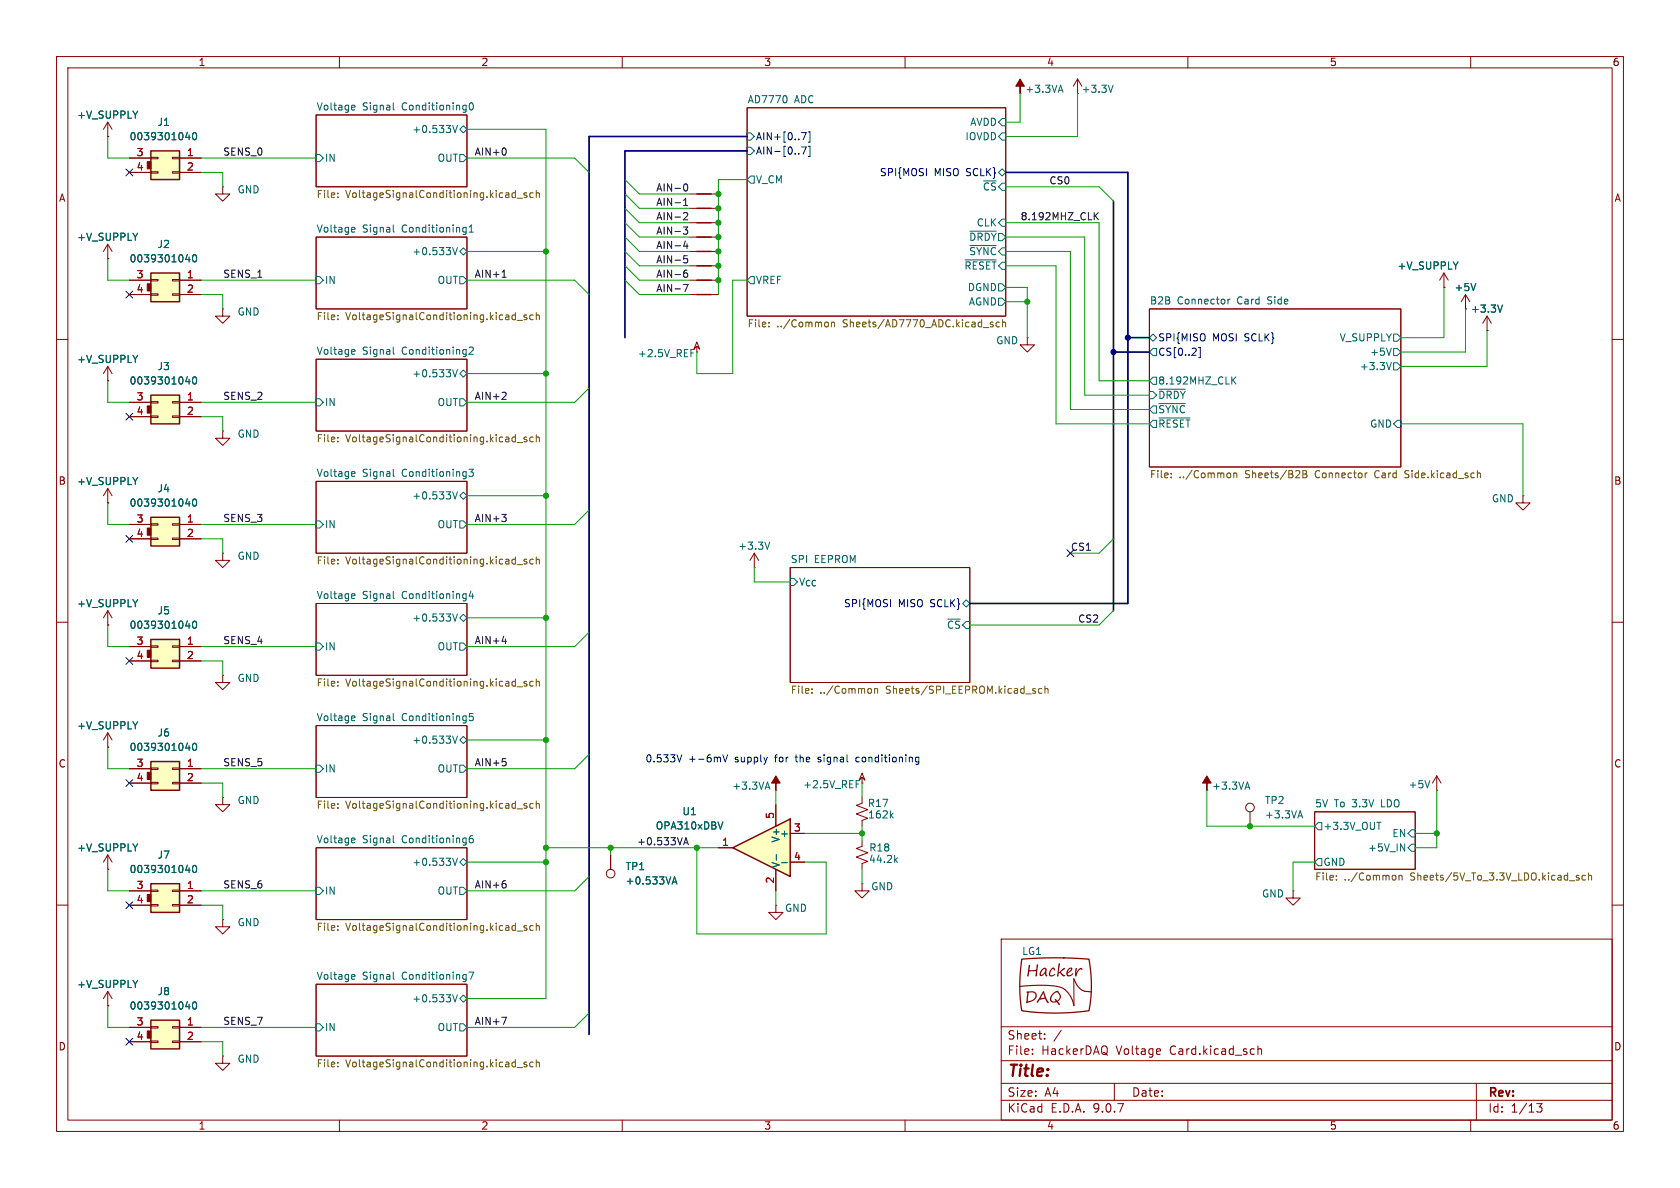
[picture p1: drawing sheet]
<svg xmlns="http://www.w3.org/2000/svg" width="297mm" height="210mm" viewBox="0 0 297 210" stroke-linecap="round" stroke-linejoin="round" font-family="sans-serif">
<g fill="none" stroke="#840000" stroke-width=".18">
<path d="M10 10h277v190h-277zM12 12h273v186h-273zM60 10v2M110 10v2M132.1 19.1h45.7v36.8h-45.7zM160 10v2M210 10v2M260 10v2M55.9 20.3h26.6v12.7h-26.6zM55.9 41.9h26.6v12.7h-26.6zM203.2 54.6h44.4v28h-44.4zM10 60h2"/>
<path d="M19 67.3h.1M19 64.8l.8 1.2M19 64.8l-.7 1.2M19 64.8v2.5M55.9 63.5h26.6v12.7h-26.6zM285 60h2M55.9 85.1h26.6v12.7h-26.6zM10 110h2M39.4 119.4v1.3h1.2l-1.2 1.2-1.3-1.2h1.3M39.4 119.4h.1M55.9 106.7h26.6v12.7h-26.6zM139.7 100.3h31.7v20.4h-31.7z"/>
<path d="M285 110h2M55.9 128.3h26.6v12.7h-26.6zM55.9 149.9h26.6v12.7h-26.6zM232.4 143.5h17.8v10.2h-17.8zM10 160h2M55.9 174h26.6v12.7h-26.6zM177 166h108v32h-108zM285 160h2M39.4 186.7v1.3h1.2l-1.2 1.2-1.3-1.2h1.3M39.4 186.7h.1M60 198v2M110 198v2"/>
<path d="M160 198v2M177 194.5h108M177 191.5h108M177 187.5h108M177 181.5h108M182.5 186.3v.1M182.5 185.5v.1M184.7 183.6v.1M184.7 182.8v.1M187.6 182.1l-1.3 2M197 191.5v3M205.1 185.5l.1 .3-.7 .1"/>
<path d="M210 198v2M222.4 184.9v1.5M222.4 185.5l.2-.1 .4 .1v.9M260 198v2M261 191.5v6.5M271.7 195.1h.9l-.5 .6 .4 .1v.7l-.2 .1-.6-.1"/>
</g>
<g fill="none" stroke="#006464" stroke-width=".18">
<path d="M62.3 18.6l.4 .1 .1 .2-.7 .1M62.7 19.4h-.4M69.5 18.2v1.1l.2 .1M83.1 18.2h.2a.68 .68 0 0 1 .4 .6 .68 .68 0 0 1-.4 .6 .84 .84 0 0 1-.2-1.2zM139 17l.1 .4-.1 .7M55.9 27.3h.6l.6 .6-.6 .7h-.6zM69.5 39.8v1.1l.2 .1M80 22.2l.4 1.2 .5-1.2M81.3 27.3h.6l.6 .6-.6 .7h-.6zM81.9 22.2l.6 .7-.6 .6-.6-.6zM132.1 23.5h.6l.6 .6-.6 .7h-.6zM132.1 26h.6l.6 .7-.6 .6h-.6z"/>
<path d="M132.7 31.1h.6v1.3h-.6l-.6-.6zM176.5 30.5l.7-.7 .6 .7-.6 .6zM177.2 21h.6v1.2h-.6l-.7-.6zM177.2 38.7h.6v1.3h-.6l-.7-.6zM177.2 23.5h.6v1.3h-.6l-.7-.7zM55.9 48.9h.6l.6 .6-.6 .7h-.6zM62.3 40.2h.4l.1 .3-.7 .1M62.7 41h-.4M80 43.8l.4 1.2 .5-1.2M81.3 44.5l.6-.7 .6 .7-.6 .6zM81.3 48.9h.6l.6 .6-.6 .7h-.6zM82 40.2h.4"/>
<path d="M82.4 41h-.4M82.4 40.2v1l-.2 .3M83 41h.7M83 40.1l.3-.3v1.2M132.7 48.9h.6v1.3h-.6l-.6-.7zM170.6 45.9h5.5M171.5 40.9h4.6M171.5 43.4h4.6M176.5 52.7h.7l.6 .6-.6 .7h-.7zM176.5 50.2h.7l.6 .6-.6 .6h-.7zM203.2 59.7l.6-.6 .7 .6-.7 .6zM217.1 52.9v.8"/>
<path d="M217.5 52.9l-.4 .2M246.4 59.1h.6l.6 .6-.6 .6h-.6zM24.3 62.8l-.4 .7M55.9 70.5h.6l.6 .6-.6 .7h-.6zM62.3 61.8h.4l.1 .3-.7 .1M62.7 62.6h-.4M69.5 61.4v1l.2 .2M80 65.3l.4 1.3 .5-1.3M81.3 66l.6-.6 .6 .6-.6 .7zM81.3 70.5h.6l.6 .6-.6 .7h-.6zM83 61.5l.4-.1 .3 .3-.8 .9h.8M203.2 69.2h.6l.7 .7-.7 .6h-.6z"/>
<path d="M203.8 71.8h.7v1.2h-.7l-.6-.6zM203.8 61.6h.7v1.3h-.7l-.6-.7zM203.8 66.7h.7v1.2h-.7l-.6-.6zM203.8 74.3h.7v1.3h-.7l-.6-.7zM204.9 71.3h4.6M204.9 68.8h4.6M204.9 73.9h5.5M217.9 67.2l.6 .7M218.5 66.6l-.7 .7M246 64.1l-.5 1.2M246 61.5l-.5 1.3M246.4 64.1h.6l.6 .7-.6 .6h-.6z"/>
<path d="M246.4 61.6h.6l.6 .6-.6 .7h-.6zM247 74.3h.6v1.3h-.6l-.6-.7zM55.9 92.1h.6l.6 .6-.6 .6h-.6zM62.3 83.4h.4l.1 .3-.7 .1M62.7 84.2h-.4M69.5 82.9v1.1l.2 .2M80 86.9l.4 1.3 .5-1.3M81.3 87.6l.6-.6 .6 .6-.6 .7zM81.3 92.1h.6l.6 .6-.6 .6h-.6zM82.9 82.9h.8l-.4 .5 .3 .1v.6l-.2 .1-.5-.1M55.9 113.7h.6l.6 .6-.6 .6h-.6zM62.3 105h.4l.1 .3-.7 .1"/>
<path d="M62.7 105.7l-.4 .1M69.5 104.5v1.1l.2 .2M80 108.5l.4 1.3 .5-1.3M81.3 109.2l.6-.6 .6 .6-.6 .7zM81.3 113.7h.6l.6 .6-.6 .6h-.6zM83.3 104.5l-.3 .9h.7M83.6 105v.8M139.7 102.2h.6l.7 .7-.7 .6h-.6zM170.2 106.7l.6-.7 .6 .7-.6 .6zM55.9 135.3h.6l.6 .6-.6 .6h-.6zM62.3 126.5l.4 .1 .1 .3-.7 .1M62.7 127.3l-.4 .1"/>
<path d="M69.5 126.1v1.1l.2 .2M80 130.1l.4 1.3 .5-1.3M81.3 135.3h.6l.6 .6-.6 .6h-.6zM81.9 130.2l.6 .6-.6 .6-.6-.6zM83.6 126.1h-.6v.6l.1-.1 .5 .1 .1 .2-.1 .4-.2 .1-.4-.1M55.9 156.8h.6l.6 .7-.6 .6h-.6zM62.3 148.1l.4 .1 .1 .2-.7 .2M62.7 148.9l-.4 .1M69.5 147.7v1.1l.2 .2M80 151.7l.4 1.3 .5-1.3M81.3 152.4l.6-.6 .6 .6-.6 .6zM81.3 156.8h.6l.6 .7-.6 .6h-.6z"/>
<path d="M83.6 147.7l-.4 .1a.86 .86 0 0 0 0 1.2l.4-.1 .1-.5-.3-.2-.3 .1-.1 .1M233 145.4h.7v1.3h-.7l-.6-.6zM233 151.8h.7v1.2h-.7l-.6-.6zM243.4 145.4h.7M247.6 149.2l.7 1.2v-1.2M249.6 149.2h.6v1.3h-.6l-.7-.6zM249.6 146.7h.6v1.3h-.6l-.7-.7zM62.3 172.3h.4l.1 .3-.7 .1M62.7 173.1h-.4M69.5 171.8v1.1l.2 .2M80 175.8l.4 1.3 .5-1.3M81.3 176.5l.6-.6 .6 .6-.6 .7z"/>
<path d="M82.9 171.8h.8l-.5 1.3M55.9 181h.6l.6 .6-.6 .6h-.6zM81.3 181h.6l.6 .6-.6 .6h-.6z"/>
</g>
<path d="M141.7 23.4h.8l-.5 1.3M141.7 26h.8l-.5 1.2M142.9 23.3h.3v1.8h-.3M142.9 25.9h.3v1.8h-.3M212.2 61.4v1.8h-.3" fill="none" stroke="#000084" stroke-width=".18"/>
<g fill="none" stroke="#725600" stroke-width=".18">
<path d="M59.7 34.1v.2M59.7 34.8v.1M90.6 34.9h.5M90.6 34.1h.5M91.1 33.7v1.2M91.4 35h1M93.1 34.1h-.3l-.2 .2 .1 .1 .4 .2v.3h-.5M94.3 34.1h-.4l-.2 .2 .1 .6h.5M94.8 33.7v1.2M94.8 34.2l.2-.1h.3v.8M59.7 55.7v.2M59.7 56.4v.1"/>
<path d="M90.6 56.5h.5M90.6 55.7h.5M91.1 55.2v1.3M91.4 56.6h1M93.1 55.7h-.3l-.2 .2 .1 .1 .4 .2v.3h-.5M94.3 55.7h-.4l-.2 .2 .1 .6h.5M94.8 55.2v1.3M94.8 55.8l.2-.1h.3v.8M135.9 57.7v.1M135.9 57v.1M147 56.9v.9M147 57.1l.2-.2 .3 .1v.8"/>
<path d="M175.1 57.2l.5 .3-.2 .3-.3-.1M175.5 57l-.3-.1-.1 .2M176.7 57l-.4-.1-.2 .3 .1 .5h.5M177.2 57.1l.2-.2 .3 .1 .1 .8M177.2 56.5v1.3M59.7 77.3v.1M59.7 78v.1M90.6 78h.5M90.6 77.3h.5M91.1 76.8v1.3M91.4 78.2h1M93.1 77.3h-.3l-.2 .1 .1 .2 .4 .1v.3h-.5"/>
<path d="M94.3 77.3h-.4l-.2 .2 .1 .5h.5M94.8 76.8v1.3M94.8 77.4l.2-.1h.3v.8M59.7 98.9v.1M59.7 99.6v.1M90.6 99.6h.5M90.6 98.9h.5M91.1 98.4v1.3M91.4 99.8h1M93.1 98.9h-.3l-.2 .1 .1 .2 .4 .1v.3h-.5M94.3 98.9h-.4l-.2 .2 .1 .5h.5M94.8 98.4v1.3"/>
<path d="M94.8 99l.2-.1h.3v.8M207 84.3v.2M207 83.7v.1M218.1 83.6v.9M218.1 83.7l.2-.1 .3 .1 .1 .8M230.3 83.2h.5l.2 .2-.2 .4 .2 .1 .1 .3-.3 .3h-.5zM230.3 83.8h.5M241.7 83.6l-.2 .1M248.4 84.4l.1 .1M248.6 83.2l-.2 .2 .2 .4M261.4 83.6l.3 .2v.7M59.7 121.2v.1"/>
<path d="M59.7 120.5v.1M90.6 121.2h.5M90.6 120.5h.5M91.1 120v1.3M91.4 121.4h1M93.1 120.5l-.3-.1-.2 .2 .1 .2 .4 .1v.3h-.5M94.3 120.5l-.4-.1-.2 .3 .1 .5h.5M94.8 120.6l.2-.2 .3 .1v.8M94.8 120v1.3M143.5 122.4v.2M143.5 121.8v.1M154.6 121.7v.9"/>
<path d="M154.6 121.8l.2-.1 .3 .1 .1 .8M183 122.2v.3M184.2 121.8l-.4-.1-.2 .3 .1 .5h.5M184.7 121.8l.2-.1 .3 .1 .1 .8M184.7 121.3v1.3M59.7 142.1v.1M59.7 142.8v.1M90.6 142.8h.5M90.6 142.1h.5M91.1 141.6v1.3M91.4 143h1M93.1 142.1l-.3-.1-.2 .2 .1 .2 .4 .1v.3h-.5"/>
<path d="M94.3 142.1l-.4-.1-.2 .3 .1 .5h.5M94.8 141.6v1.3M94.8 142.2l.2-.2 .3 .1v.8M236.3 155.5v.1M236.3 154.8v.1M247.3 154.7v.9M247.3 154.9l.2-.2 .3 .1 .1 .8M278.7 154.8h.4M278.7 155.1l.4 .1 .1 .2-.2 .2-.3-.1M280.3 154.8l-.4-.1-.2 .3 .1 .5h.5M280.8 154.9l.2-.2 .3 .1 .1 .8M280.8 154.3v1.3"/>
<path d="M59.7 163.7v.1M59.7 164.3v.2M90.6 164.4h.5M90.6 163.7h.5M91.1 163.2v1.3M91.4 164.6h1M93.1 163.7l-.3-.1-.2 .2 .1 .2 .4 .1v.3h-.5M94.3 163.7l-.4-.1-.2 .3 .1 .5h.5M94.8 163.2v1.3M94.8 163.7l.2-.1 .3 .1v.8M59.7 187.8v.1M59.7 188.5v.1"/>
<path d="M90.6 188.5h.5M90.6 187.8h.5M91.1 187.3v1.3M91.4 188.7h1M93.1 187.8h-.3l-.2 .1 .1 .2 .4 .1v.3h-.5M94.3 187.8h-.4l-.2 .2 .1 .5h.5M94.8 187.3v1.3M94.8 187.9l.2-.1h.3v.8"/>
</g>
<path d="M26.7 134.6h5v5.1h-5z" fill="#ffffc2"/>
<path d="M26 136.5h.7v1.3h-.7z" fill="#840000" stroke="#840000" stroke-width=".18"/>
<path d="M26.7 134.6h5v5.1h-5z" fill="none" stroke="#840000" stroke-width=".25"/>
<g fill="none" stroke="#840000" stroke-width=".18">
<path d="M22.9 138.4h3.8M22.9 135.9h3.8M26.7 138.3h1.2v.3h-1.2zM26.7 135.8h1.2v.2h-1.2zM30.5 138.3h1.2v.3h-1.2zM30.5 135.8h1.2v.2h-1.2zM31.7 138.4h3.9M31.7 135.9h3.9M39.4 141v1.2h1.2l-1.2 1.3-1.3-1.3h1.3M39.4 141h.1M19 177.8h.1M19 175.3l.8 1.2"/>
<path d="M19 175.3l-.7 1.2M19 175.3v2.5"/>
</g>
<path d="M32.8 132.2h.8M33.4 131.8v.9M34.2 131.5l.1-.1a.68 .68 0 0 1 .5 .6 .68 .68 0 0 1-.5 .7l-.1-.2-.2-.3zM24.3 173.3l-.4 .7" fill="none" stroke="#006464" stroke-width=".18"/>
<path d="M26.7 180.3h5v5.1h-5z" fill="#ffffc2"/>
<path d="M26 182.2h.7v1.3h-.7z" fill="#840000" stroke="#840000" stroke-width=".18"/>
<path d="M26.7 180.3h5v5.1h-5z" fill="none" stroke="#840000" stroke-width=".25"/>
<path d="M19 153.7h.1M19 151.1l.8 1.3M19 151.1l-.7 1.3M19 151.1v2.6M22.9 184.2h3.8M22.9 181.6h3.8M26.7 184h1.2v.3h-1.2zM26.7 181.5h1.2v.2h-1.2zM30.5 184h1.2v.3h-1.2zM30.5 181.5h1.2v.2h-1.2zM31.7 184.2h3.9M31.7 181.6h3.9" fill="none" stroke="#840000" stroke-width=".18"/>
<path d="M24.3 149.2l-.4 .6M32.8 178h.8M33.4 177.5v.9M34.2 177.2l.1-.1a.68 .68 0 0 1 .5 .6 .68 .68 0 0 1-.5 .7l-.1-.1-.2-.4z" fill="none" stroke="#006464" stroke-width=".18"/>
<path d="M26.7 156.2h5v5.1h-5z" fill="#ffffc2"/>
<path d="M26 158.1h.7v1.3h-.7z" fill="#840000" stroke="#840000" stroke-width=".18"/>
<path d="M26.7 156.2h5v5.1h-5z" fill="none" stroke="#840000" stroke-width=".25"/>
<g fill="none" stroke="#840000" stroke-width=".18">
<path d="M19 110.5h.1M19 108v2.5M19 108l.8 1.2M19 108l-.7 1.2M19 132.1h.1M19 129.5l.8 1.3M19 129.5l-.7 1.3M19 129.5v2.6M22.9 157.5h3.8M26.7 159.9h1.2v.2h-1.2zM26.7 157.4h1.2v.2h-1.2zM30.5 159.9h1.2v.2h-1.2z"/>
<path d="M30.5 157.4h1.2v.2h-1.2zM31.7 157.5h3.9M22.9 160h3.8M31.7 160h3.9M39.4 162.6v1.2h1.2l-1.2 1.3-1.3-1.3h1.3M39.4 162.6h.1"/>
</g>
<path d="M24.3 106l-.4 .7M24.3 127.6l-.4 .6M32.8 153.8h.8M33.4 153.4v.8M34.2 153.1l.1-.1a.68 .68 0 0 1 .5 .6 .68 .68 0 0 1-.5 .6l-.1-.1-.2-.3z" fill="none" stroke="#006464" stroke-width=".18"/>
<path d="M26.7 113h5v5.1h-5z" fill="#ffffc2"/>
<path d="M26 114.9h.7v1.3h-.7z" fill="#840000" stroke="#840000" stroke-width=".18"/>
<path d="M123.2 52.1h2.5M26.7 113h5v5.1h-5z" fill="none" stroke="#840000" stroke-width=".25"/>
<path d="M121.9 52.1h5.1M22.9 116.8h3.8M22.9 114.3h3.8M26.7 116.7h1.2v.3h-1.2zM26.7 114.2h1.2v.2h-1.2zM30.5 116.7h1.2v.3h-1.2zM30.5 114.2h1.2v.2h-1.2zM31.7 116.8h3.9M31.7 114.3h3.9" fill="none" stroke="#840000" stroke-width=".18"/>
<path d="M32.8 110.6h.8M33.4 110.2v.9M34.2 109.9l.1-.1a.68 .68 0 0 1 .5 .6 .68 .68 0 0 1-.5 .7l-.1-.2-.2-.3z" fill="none" stroke="#006464" stroke-width=".18"/>
<path d="M26.7 69.9h5v5h-5z" fill="#ffffc2"/>
<path d="M26 71.8h.7v1.2h-.7z" fill="#840000" stroke="#840000" stroke-width=".18"/>
<path d="M26.7 69.9h5v5h-5z" fill="none" stroke="#840000" stroke-width=".25"/>
<path d="M22.9 73.7h3.8M22.9 71.1h3.8M26.7 73.5h1.2v.3h-1.2zM26.7 71h1.2v.2h-1.2zM30.5 73.5h1.2v.3h-1.2zM30.5 71h1.2v.2h-1.2zM31.7 73.7h3.9M31.7 71.1h3.9M39.4 76.2v1.3h1.2l-1.2 1.2-1.3-1.2h1.3M39.4 76.2h.1M39.4 97.8v1.3h1.2l-1.2 1.2-1.3-1.2h1.3M39.4 97.8h.1" fill="none" stroke="#840000" stroke-width=".18"/>
<path d="M32.8 67.5h.8M33.4 67v.9M34.2 66.7l.1-.1a.68 .68 0 0 1 .5 .7 .68 .68 0 0 1-.5 .6l-.1-.1-.2-.4z" fill="none" stroke="#006464" stroke-width=".18"/>
<path d="M26.7 26.7h5v5.1h-5z" fill="#ffffc2"/>
<path d="M26 28.6h.7v1.2h-.7z" fill="#840000" stroke="#840000" stroke-width=".18"/>
<path d="M26.7 26.7h5v5.1h-5z" fill="none" stroke="#840000" stroke-width=".25"/>
<path d="M19 24.1h.1M19 21.6l.8 1.3M19 21.6l-.7 1.3M19 21.6v2.5M22.9 30.5h3.8M22.9 27.9h3.8M26.7 30.4h1.2v.2h-1.2zM26.7 27.8h1.2v.3h-1.2zM30.5 30.4h1.2v.2h-1.2zM30.5 27.8h1.2v.3h-1.2zM31.7 30.5h3.9M31.7 27.9h3.9" fill="none" stroke="#840000" stroke-width=".18"/>
<path d="M24.3 19.6l-.4 .7M32.8 24.3h.8M33.4 23.9v.8M34.2 23.5l.1-.1a.68 .68 0 0 1 .5 .7 .68 .68 0 0 1-.5 .6 .84 .84 0 0 1-.1-1.2z" fill="none" stroke="#006464" stroke-width=".18"/>
<path d="M26.7 48.3h5v5h-5z" fill="#ffffc2"/>
<path d="M26 50.2h.7v1.2h-.7z" fill="#840000" stroke="#840000" stroke-width=".18"/>
<path d="M26.7 48.3h5v5h-5z" fill="none" stroke="#840000" stroke-width=".25"/>
<path d="M19 45.7h.1M19 43.2l.8 1.3M19 43.2l-.7 1.3M19 43.2v2.5M22.9 52.1h3.8M22.9 49.5h3.8M26.7 51.9h1.2v.3h-1.2zM26.7 49.4h1.2v.3h-1.2zM30.5 51.9h1.2v.3h-1.2zM30.5 49.4h1.2v.3h-1.2zM31.7 52.1h3.9M31.7 49.5h3.9" fill="none" stroke="#840000" stroke-width=".18"/>
<path d="M24.3 41.2l-.4 .7M32.8 45.9h.8M33.4 45.5v.8M34.2 45.2l.1-.2a.68 .68 0 0 1 .5 .7 .68 .68 0 0 1-.5 .6l-.1-.1-.2-.4z" fill="none" stroke="#006464" stroke-width=".18"/>
<path d="M26.7 91.4h5v5.1h-5z" fill="#ffffc2"/>
<path d="M26 93.3h.7v1.3h-.7z" fill="#840000" stroke="#840000" stroke-width=".18"/>
<path d="M26.7 91.4h5v5.1h-5z" fill="none" stroke="#840000" stroke-width=".25"/>
<g fill="none" stroke="#840000" stroke-width=".18">
<path d="M19 88.9h.1M19 86.4l.8 1.2M19 86.4l-.7 1.2M19 86.4v2.5M22.9 95.3h3.8M22.9 92.7h3.8M26.7 95.1h1.2v.3h-1.2zM26.7 92.6h1.2v.2h-1.2zM30.5 95.1h1.2v.3h-1.2zM30.5 92.6h1.2v.2h-1.2zM31.7 95.3h3.9M31.7 92.7h3.9"/>
<path d="M228.6 157.5v1.3h1.3l-1.3 1.2-1.3-1.2h1.3M228.6 157.5h.1"/>
</g>
<path d="M24.3 84.4l-.4 .7M32.8 89.1h.8M33.4 88.6v.9M34.2 88.3l.1-.1a.68 .68 0 0 1 .5 .6 .68 .68 0 0 1-.5 .7l-.1-.1-.2-.4z" fill="none" stroke="#006464" stroke-width=".18"/>
<path d="M129.5 149.9l10.2-5.1v10.1z" fill="#ffffc2"/>
<path d="M129.5 149.9l10.2-5.1v10.1z" fill="none" stroke="#840000" stroke-width=".25"/>
<g fill="none" stroke="#840000" stroke-width=".18">
<path d="M133.3 97.8l-.7 1.3M133.3 97.8l.8 1.3M133.3 97.8v2.5M133.3 100.3h.1M137.2 139.7h.1M127 149.9h2.5M137.2 142.2v3.9M137.2 153.7v3.8M139.7 147.3h2.5M139.7 152.4h2.5M152.4 156.2v1.3h-1.3l1.3 1.3 1.3-1.3h-1.3M152.4 156.2h.1"/>
<path d="M152.4 141v1l-1 .4 2 .7-2 .8 2 .8-1 .3v1.1M152.4 148.6v1l-1 .4 2 .7-2 .8 2 .8-1 .4v1M137.2 160v1.3h-1.3l1.3 1.3 1.2-1.3h-1.2M137.2 160h.1M189.8 173l.1 4.8"/>
</g>
<path d="M136.1 95.8l-.5 1.3M135.4 139.2h.6M135.7 138.2l.4 1.3M127.8 145.3l-.4 1.3M137.3 151.1v1M138.2 152.5h1M157.5 144.1l.4 .5M157.9 143.8l-.5 .4M158.3 152l.4 .5M158.7 151.6l-.5 .5" fill="none" stroke="#006464" stroke-width=".18"/>
<path d="M137.2 137.2l.7 1.2h-.7v1.3v-1.3h-.8z" fill="#840000" stroke="#840000" stroke-width=".18"/>
<path d="M180.3 174.4a17.7 17.7 0 0 1 7.6 .3l.4 .2M191.7 175.2l1.2 .1" fill="none" stroke="#840000" stroke-width=".2"/>
<g fill="#840000">
<path d="M181.5 175.3h1.3l.4 .3 .1 .4-.1 .4-.4 .4-1.3 .5-.1-.1 .1-.3h.2l.1 .1 .7-.2 .4-.4 .2-.4-.1-.3-.3-.2h-.8l-.2 1.4h-.2l.1-1.3-.1-.2z"/>
<path d="M181.9 170.6l.2 .1-.1 .8h.3l.9-.1 .1-.9h.2l-.3 2.1-.1-.1v-.8l-1.1 .1-.2 .8-.2-.1z"/>
<path d="M184.4 175.3h.2l.3 1.1 .5 .9-.3-.1-.4-.6-.9 .1-.4 .6-.1-.1v-.2a.56 .56 0 0 1 .7-.5l.7-.2-.3-.7-.5 .9h-.2z"/>
<path d="M184.3 171.3l.4-.2 .4 .2-.1 .7 .2 .5-.1 .1-.3-.1v-.5l-.6 .5-.4-.1v-.2l.4 .1 .6-.6v-.4h-.2l-.4 .4-.2 .5h-.2z"/>
<path d="M185.9 171.2l.4-.2 .2 .5-.1 .1-.2-.3-.2 .1-.3 .5v.4l.3 .1 .6-.2-.3 .3-.5 .1-.3-.1-.1-.4z"/>
<path d="M186.1 175.6l.9-.4 .4 .6 .1 .6-.5 .6 .4 .5-.1 .2-.5-.5h-.7l-.4-.3-.1-.3h.3l.2 .4h.5l-.1-.3 .2-.1 .2 .3 .4-.5v-.6l-.5-.4-.6 .5-.3 .7h-.3l.2-.5z"/>
<path d="M187.2 170.3h.1l.1 .1-.2 1.5 .7-.7 .3-.1v.2l-.6 .5 .4 .5 .3 .1-.1 .2-.3-.1-.6-.5-.2 .2v.4h-.2z"/>
</g>
<path d="M180.6 169.6a74.3 74.3 0 0 1 11.9 0 24.3 24.3 0 0 1 0 9.1 43 43 0 0 1-11.9 0 29.1 29.1 0 0 1 0-9.1z" fill="none" stroke="#840000" stroke-width=".22"/>
<path d="M188.3 174.9a4.7 4.7 0 0 1 1.5 2.9" fill="none" stroke="#840000" stroke-width=".2"/>
<path d="M188.9 171.2l.5-.2 .2 .3-.2 .3-.6 .5v.2l.4 .1 .5-.3-.2 .3-.5 .2-.3-.1-.2-.3v-.3l.3-.1 .5-.4v-.2l-.2 .1-.3 .6h-.3z" fill="#840000"/>
<path d="M189.8 173l.2 .3a3.1 3.1 0 0 0 1.7 1.9" fill="none" stroke="#840000" stroke-width=".2"/>
<path d="M190.2 171.2h.2l-.1 .8 .6-.8 .3-.1 .2 .2-.1 .1h-.3l-.2 .1-.6 1.1-.1-.4z" fill="#840000"/>
<g fill="none" stroke="#840000" stroke-width=".18">
<path d="M180.3 16.5h.1M190.5 16.5h.1M190.5 14l-.8 1.2M190.5 14l.8 1.2M190.5 14v2.5M19 24.1h.1M22.9 30.5h3.8M22.9 27.9h3.8M31.7 30.5h3.9M31.7 27.9h3.9M39.4 33v1.3h1.2l-1.2 1.3-1.3-1.3h1.3M39.4 33h.1"/>
<path d="M121.9 39.4h5.1M121.9 36.8h5.1M121.9 34.3h5.1M19 45.7h.1M22.9 49.5h3.8M22.9 52.1h3.8M31.7 49.5h3.9M31.7 52.1h3.9M39.4 54.6v1.3h1.2l-1.2 1.3-1.3-1.3h1.3M39.4 54.6h.1M121.9 44.5h5.1M121.9 47h5.1"/>
<path d="M121.9 41.9h5.1M121.9 49.5h5.1M181.6 59.7v1.3h1.3l-1.3 1.2-1.3-1.2h1.3M181.6 59.7h.1M255.3 50.8h.1M255.3 48.3l.7 1.2M255.3 48.3l-.8 1.2M255.3 48.3v2.5M259.1 54.6h.1M259.1 52.1l-.8 1.2M259.1 52.1l.7 1.2M259.1 52.1v2.5"/>
<path d="M262.9 58.4h.1M262.9 55.9l-.8 1.3M262.9 55.9l.8 1.3M262.9 55.9v2.5M19 67.3h.1M22.9 73.7h3.8M22.9 71.1h3.8M31.7 73.7h3.9M31.7 71.1h3.9M123.2 60.5l.5 1.2-.5-.5-.5 .5zM123.2 61.2v1M123.2 62.2h.1"/>
<path d="M19 88.9h.1M22.9 95.3h3.8M22.9 92.7h3.8M31.7 95.3h3.9M31.7 92.7h3.9M269.2 87.6v1.3h1.3l-1.3 1.3-1.2-1.3h1.2M269.2 87.6h.1M19 110.5h.1M22.9 116.8h3.8M22.9 114.3h3.8M31.7 116.8h3.9M31.7 114.3h3.9"/>
<path d="M19 132.1h.1M22.9 138.4h3.8M22.9 135.9h3.8M31.7 138.4h3.9M31.7 135.9h3.9M152.4 136.7l.5 1.2-.5-.5-.5 .5zM152.4 137.4v1M152.4 138.4h.1M213.4 139.7h.1M254 139.7h.1M254 137.2l-.8 1.2M254 137.2l.8 1.2"/>
<path d="M254 137.2v2.5M19 153.7h.1M22.9 157.5h3.8M31.7 157.5h3.9M107.9 151.1v2.6M127 149.9h2.5M137.2 142.2v3.9M137.2 153.7v3.8M139.7 147.3h2.5M139.7 152.4h2.5M221 143.5v2.6M19 177.8h.1"/>
<path d="M22.9 160h3.8M31.7 160h3.9M22.9 184.2h3.8M22.9 181.6h3.8M31.7 184.2h3.9M31.7 181.6h3.9"/>
<circle cx="107.9" cy="154.4" r=".76"/>
<circle cx="221" cy="142.7" r=".76"/>
</g>
<g fill="none" stroke="#006464" stroke-width=".18">
<path d="M24.3 19.6l-.4 .7M187.2 16h.6M187.5 15.1l.4 1.2M196.8 15.1l-.4 1.2M32.8 24.3h.8M33.4 23.9v.8M34.2 23.5l.1-.1a.68 .68 0 0 1 .5 .7 .68 .68 0 0 1-.5 .6 .84 .84 0 0 1-.1-1.2zM24.3 41.2l-.4 .7M32.8 45.9h.8M33.4 45.5v.8M34.2 45.2l.1-.2a.68 .68 0 0 1 .5 .7 .68 .68 0 0 1-.5 .6l-.1-.1-.2-.4zM257.8 46.3l-.5 .7"/>
<path d="M260.9 50.1l-.4 1.3M265.6 53.9l-.4 1.3M24.3 62.8l-.4 .7M32.8 67.5h.8M33.4 67v.9M34.2 66.7l.1-.1a.68 .68 0 0 1 .5 .7 .68 .68 0 0 1-.5 .6l-.1-.1-.2-.4zM122.1 62.4h.5M122.1 61.8h.7M24.3 84.4l-.4 .7M32.8 89.1h.8M33.4 88.6v.9M34.2 88.3l.1-.1a.68 .68 0 0 1 .5 .6 .68 .68 0 0 1-.5 .7l-.1-.1-.2-.4z"/>
<path d="M24.3 106l-.4 .7M32.8 110.6h.8M33.4 110.2v.9M34.2 109.9l.1-.1a.68 .68 0 0 1 .5 .6 .68 .68 0 0 1-.5 .7l-.1-.2-.2-.3zM24.3 127.6l-.4 .6M32.8 132.2h.8M33.4 131.8v.9M34.2 131.5l.1-.1a.68 .68 0 0 1 .5 .6 .68 .68 0 0 1-.5 .7l-.1-.2-.2-.3zM151.4 138.6h.4M151.4 138h.6M220.2 139.2h.6M220.5 138.2l.4 1.3"/>
<path d="M252.8 138l-.5 1.3M24.3 149.2l-.4 .6M32.8 153.8h.8M33.4 153.4v.8M34.2 153.1l.1-.1a.68 .68 0 0 1 .5 .6 .68 .68 0 0 1-.5 .6l-.1-.1-.2-.3zM118.8 156.3l.4-1.3 .5 1.3M118.9 155.9h.7M127.8 145.3l-.4 1.3M137.3 151.1v1M138.2 152.5h1M229.6 144.2h.6M229.9 143.3l.4 1.3"/>
<path d="M24.3 173.3l-.4 .7M32.8 178h.8M33.4 177.5v.9M34.2 177.2l.1-.1a.68 .68 0 0 1 .5 .6 .68 .68 0 0 1-.5 .7l-.1-.1-.2-.4z"/>
</g>
<g fill="#840000" stroke="#840000" stroke-width=".18">
<path d="M180.3 14l.8 1.2h-.8v1.3v-1.3h-.7z"/>
<path d="M213.4 137.2l.7 1.2h-.7v1.3v-1.3h-.8z"/>
</g>
<path d="M123.2 39.4h2.5M123.2 36.8h2.5M123.2 34.3h2.5M123.2 44.5h2.5M123.2 47h2.5M123.2 41.9h2.5M123.2 49.5h2.5" fill="none" stroke="#840000" stroke-width=".25"/>
<g fill="none" stroke="#0f0f0f" stroke-width=".18">
<path d="M89.3 26.2l.2 .4-.2 .8M120.9 36.3h.7M120.9 35.4l.3-.4v1.3M120.9 37.6h.4l.3 .4-.8 .9h.8M121 32.6l.2-.1a.68 .68 0 0 1 .4 .6 .68 .68 0 0 1-.4 .7l-.2-.1M193.6 38.1l.6 .8M194.2 37.6l-.8 .7M88.8 49h.7M89 47.9l.1-.2v1.3M120.8 50.3h.8l-.5 1.3M120.8 40.1h.8l-.4 .5 .3 .1 .1 .5-.3 .2h-.3M120.9 45.8l.4-.1 .3 .2-.1 .5h-.6"/>
<path d="M120.9 45.2h.6M121 48.3l.3-.1 .3 .3-.1 .5h-.5M121.2 42.6l-.3 .9h.7M121.5 47.7l-.4 .1-.2 .2M121.5 43.1v.8M89.2 69.3l.3 .3-.1 .3-.7 .7h.8M88.7 90.9h.8l-.4 .5M89.2 91.4l.3 .3v.3l-.3 .2M88.8 113.4h.7M89.4 112.9v.9M88.8 134.1h.6M89.2 134.6l.3 .2v.3l-.3 .3"/>
<path d="M89.1 155.7h.3M89.2 156.2l.3 .2v.3l-.3 .3M120.9 149.3l.4-1.2 .4 1.2M121 149h.6M88.7 179.8h.8l-.5 1.3"/>
</g>
<path d="M132.1 26.7h-21.6v33M132.1 24.1h-28v158.8M177.8 30.5h21.6v76.2h-28M196.8 35.6v72.4M199.4 59.7h3.8M196.8 62.2h6.4" fill="none" stroke="#000084" stroke-width=".3"/>
<g fill="none" stroke="#009600" stroke-width=".18">
<path d="M180.3 16.5v5.1h-2.5M190.5 16.5v7.6h-12.7M19 24.1v3.8h3.9M35.6 27.9h20.3M35.6 30.5h3.8v2.5M82.5 22.9h14v153.6h-14M82.5 27.9h19.1l2.5 2.6M110.5 39.4l2.5 2.5h8.9M110.5 36.8l2.5 2.6h8.9M110.5 34.3l2.5 2.5h8.9M110.5 31.8l2.5 2.5h8.9M132.1 31.8h-5.1v20.3"/>
<path d="M177.8 39.4h16.5v27.9h8.9M177.8 33h16.5l2.5 2.6M19 45.7v3.8h3.9M35.6 49.5h20.3M35.6 52.1h3.8v2.5M82.5 49.5h19.1l2.5 2.6M82.5 44.5h14M110.5 47l2.5 2.5h8.9M110.5 41.9l2.5 2.6h8.9M110.5 44.5l2.5 2.5h8.9M110.5 49.5l2.5 2.6h8.9M132.1 49.5h-2.6v16.5h-6.3v-3.8"/>
<path d="M177.8 47h8.9v27.9h16.5M177.8 41.9h14v28h11.4M177.8 44.5h11.4v27.9h14M177.8 53.3h3.8M177.8 50.8h3.8v8.9M255.3 50.8v8.9h-7.7M259.1 54.6v7.6h-11.5M262.9 58.4v6.4h-15.3M19 67.3v3.8h3.9M35.6 73.7h3.8v2.5M35.6 71.1h20.3M82.5 66h14"/>
<path d="M104.1 68.6l-2.5 2.5h-19.1M247.6 74.9h21.6v12.7M19 88.9v3.8h3.9M35.6 92.7h20.3M35.6 95.3h3.8v2.5M82.5 87.6h14M104.1 90.2l-2.5 2.5h-19.1M196.8 95.3l-2.5 2.5h-5.1M19 110.5v3.8h3.9M35.6 114.3h20.3M35.6 116.8h3.8v2.6M82.5 109.2h14"/>
<path d="M104.1 111.8l-2.5 2.5h-19.1M133.3 100.3v2.6h6.4M196.8 108l-2.5 2.5h-22.9M19 132.1v3.8h3.9M35.6 135.9h20.3M35.6 138.4h3.8v2.6M82.5 130.8h14M104.1 133.4l-2.5 2.5h-19.1M137.2 139.7v2.5M152.4 138.4v2.6M213.4 139.7v6.4h19M254 139.7v10.2h-3.8"/>
<path d="M19 153.7v3.8h3.9M35.6 157.5h20.3M82.5 152.4h14M96.5 149.9h30.5M104.1 154.9l-2.5 2.6h-19.1M107.9 149.9v1.2M123.2 149.9v15.2h22.8v-12.7h-3.8M137.2 157.5v2.5M142.2 147.3h10.2M152.4 146.1v2.5M152.4 153.7v2.5M232.4 152.4h-3.8v5.1"/>
<path d="M250.2 147.3h3.8M19 177.8v3.8h3.9M35.6 160h3.8v2.6M104.1 179.1l-2.5 2.5h-19.1M35.6 184.2h3.8v2.5M35.6 181.6h20.3"/>
</g>
<g fill="none" stroke="#000084" stroke-width=".18">
<path d="M22.3 29.9l1.2 1.2M23.5 29.9l-1.2 1.2M22.3 51.5l1.2 1.2M23.5 51.5l-1.2 1.2M22.3 73.1l1.2 1.2M23.5 73.1l-1.2 1.2M22.3 94.6l1.2 1.3M23.5 94.6l-1.2 1.3M188.6 97.2l1.2 1.2M189.8 97.2l-1.2 1.2M22.3 116.2l1.2 1.2M23.5 116.2l-1.2 1.2"/>
<path d="M22.3 137.8l1.2 1.2M23.5 137.8l-1.2 1.2M22.3 159.4l1.2 1.2M23.5 159.4l-1.2 1.2M22.3 183.5l1.2 1.3M23.5 183.5l-1.2 1.3"/>
</g>
<path d="M120.5 133.4l-.4 1.3M127.8 133.4l.4 1.3 .4-1.3M144.6 134.6l.1 .1M144.8 133.8l-.2 .2 .2 .3M151.8 133.8l-.4 .1-.1 .2 .1 .5 .4 .1M162.1 133.8l.3 .1M162.4 134.6l-.3 .1M162.4 133.8v1.1l-.1 .2h-.3" fill="none" stroke="#0000c2" stroke-width=".18"/>
<g fill="#009600" stroke="#009600" stroke-width=".18">
<circle cx="96.5" cy="44.5" r=".46"/>
<circle cx="96.5" cy="130.8" r=".46"/>
<circle cx="96.5" cy="152.4" r=".46"/>
<circle cx="96.5" cy="149.9" r=".46"/>
<circle cx="96.5" cy="109.2" r=".46"/>
<circle cx="96.5" cy="87.6" r=".46"/>
<circle cx="96.5" cy="66" r=".46"/>
<circle cx="107.9" cy="149.9" r=".46"/>
<circle cx="123.2" cy="149.9" r=".46"/>
<circle cx="127" cy="49.5" r=".46"/>
<circle cx="127" cy="41.9" r=".46"/>
<circle cx="127" cy="39.4" r=".46"/>
<circle cx="127" cy="36.8" r=".46"/>
<circle cx="127" cy="34.3" r=".46"/>
<circle cx="127" cy="44.5" r=".46"/>
<circle cx="127" cy="47" r=".46"/>
<circle cx="254" cy="147.3" r=".46"/>
<circle cx="221" cy="146.1" r=".46"/>
<circle cx="152.4" cy="147.3" r=".46"/>
<circle cx="181.6" cy="53.3" r=".46"/>
</g>
<g fill="#000084" stroke="#000084" stroke-width=".18">
<circle cx="199.4" cy="59.7" r=".46"/>
<circle cx="196.8" cy="62.2" r=".46"/>
</g>
<text font-size="2.8" fill="#840000" x="178" y="190.9">Title:</text>
<g font-size="2.1" fill="#840000">
<text x="178" y="184">Sheet:</text>
<text x="178" y="186.7">File:</text>
<text x="184.1" y="186.7">HackerDAQ</text>
<text x="197.4" y="186.7">Voltage</text>
<text x="207" y="186.7">Card.kicad_sch</text>
<text x="178" y="196.9">KiCad</text>
<text x="178" y="194.1">Size:</text>
<text x="184.7" y="194.1">A4</text>
<text x="185.7" y="196.9">E.D.A.</text>
<text x="193.3" y="196.9">9.0.7</text>
<text x="200" y="194.1">Date:</text>
<text x="263" y="194.3">Rev:</text>
<text x="263" y="196.9">Id:</text>
<text x="267.1" y="196.9">1/13</text>
</g>
<g font-size="1.8" fill="#840000">
<text x="35" y="11.9">1</text>
<text x="85" y="11.9">2</text>
<text x="135" y="11.9">3</text>
<text x="185" y="11.9">4</text>
<text x="235" y="11.9">5</text>
<text x="285" y="11.9">6</text>
<text x="10.3" y="35.9">A</text>
<text x="285.3" y="35.9">A</text>
<text x="10.3" y="85.9">B</text>
<text x="285.3" y="85.9">B</text>
<text x="10.3" y="135.9">C</text>
<text x="285.3" y="135.9">C</text>
<text x="10.3" y="185.9">D</text>
<text x="285.3" y="185.9">D</text>
<text x="35" y="199.9">1</text>
<text x="85" y="199.9">2</text>
<text x="135" y="199.9">3</text>
<text x="185" y="199.9">4</text>
<text x="235" y="199.9">5</text>
<text x="285" y="199.9">6</text>
</g>
<g font-size="1.8" fill="#006464">
<text x="181.2" y="16.6">+3.3VA</text>
<text x="191.1" y="16.6">+3.3V</text>
<text x="13.5" y="21.2">+V_SUPPLY</text>
<text x="27.8" y="22.5">J1</text>
<text x="55.9" y="19.6">Voltage</text>
<text x="64.1" y="19.6">Signal</text>
<text x="71.2" y="19.6">Conditioning0</text>
<text x="72.8" y="23.7">+0.533V</text>
<text x="132.1" y="18.3">AD7770</text>
<text x="140.4" y="18.3">ADC</text>
<text x="171.4" y="22.5">AVDD</text>
<text x="22.8" y="25">0039301040</text>
<text x="57.3" y="28.8">IN</text>
<text x="77.3" y="28.8">OUT</text>
<text x="170.6" y="25">IOVDD</text>
<text x="41.9" y="34.4">GND</text>
<text x="133.5" y="32.6">V_CM</text>
<text x="173.7" y="33.9">~{CS}</text>
<text x="55.9" y="41.2">Voltage</text>
<text x="64.1" y="41.2">Signal</text>
<text x="71.2" y="41.2">Conditioning1</text>
<text x="172.6" y="40.2">CLK</text>
<text x="13.5" y="42.8">+V_SUPPLY</text>
<text x="22.8" y="46.6">0039301040</text>
<text x="27.8" y="44">J2</text>
<text x="72.8" y="45.3">+0.533V</text>
<text x="170.4" y="47.9">~{RESET}</text>
<text x="171.2" y="42.8">~{DRDY}</text>
<text x="171.2" y="45.3">~{SYNC}</text>
<text x="247" y="47.9">+V_SUPPLY</text>
<text x="57.3" y="50.4">IN</text>
<text x="77.3" y="50.4">OUT</text>
<text x="133.5" y="50.4">VREF</text>
<text x="171" y="51.7">DGND</text>
<text x="203.2" y="53.9">B2B</text>
<text x="208.1" y="53.9">Connector</text>
<text x="218.8" y="53.9">Card</text>
<text x="224.4" y="53.9">Side</text>
<text x="257" y="51.7">+5V</text>
<text x="41.9" y="56">GND</text>
<text x="171.2" y="54.2">AGND</text>
<text x="259.9" y="55.5">+3.3V</text>
<text x="13.5" y="64.4">+V_SUPPLY</text>
<text x="27.8" y="65.6">J3</text>
<text x="55.9" y="62.8">Voltage</text>
<text x="64.1" y="62.8">Signal</text>
<text x="71.2" y="62.8">Conditioning2</text>
<text x="112.7" y="63.3">+2.5V_REF</text>
<text x="176" y="61.1">GND</text>
<text x="236.7" y="60.6">V_SUPPLY</text>
<text x="240.3" y="65.6">+3.3V</text>
<text x="242.1" y="63.1">+5V</text>
<text x="22.8" y="68.2">0039301040</text>
<text x="57.3" y="72">IN</text>
<text x="72.8" y="66.9">+0.533V</text>
<text x="77.3" y="72">OUT</text>
<text x="204.7" y="70.7">~{DRDY}</text>
<text x="204.7" y="68.2">8.192MHZ_CLK</text>
<text x="41.9" y="77.6">GND</text>
<text x="204.7" y="73.3">~{SYNC}</text>
<text x="204.7" y="75.8">~{RESET}</text>
<text x="242.1" y="75.8">GND</text>
<text x="13.5" y="86">+V_SUPPLY</text>
<text x="22.8" y="89.8">0039301040</text>
<text x="27.8" y="87.2">J4</text>
<text x="55.9" y="84.4">Voltage</text>
<text x="64.1" y="84.4">Signal</text>
<text x="71.2" y="84.4">Conditioning3</text>
<text x="72.8" y="88.5">+0.533V</text>
<text x="263.6" y="89">GND</text>
<text x="57.3" y="93.6">IN</text>
<text x="77.3" y="93.6">OUT</text>
<text x="41.9" y="99.2">GND</text>
<text x="130.4" y="97.4">+3.3V</text>
<text x="139.7" y="99.6">SPI</text>
<text x="144" y="99.6">EEPROM</text>
<text x="13.5" y="107.5">+V_SUPPLY</text>
<text x="55.9" y="106">Voltage</text>
<text x="64.1" y="106">Signal</text>
<text x="71.2" y="106">Conditioning4</text>
<text x="141.2" y="103.7">V_{CC}</text>
<text x="22.8" y="111.4">0039301040</text>
<text x="27.8" y="108.8">J5</text>
<text x="72.8" y="110.1">+0.533V</text>
<text x="167.3" y="111.4">~{CS}</text>
<text x="57.3" y="115.2">IN</text>
<text x="77.3" y="115.2">OUT</text>
<text x="41.9" y="120.8">GND</text>
<text x="13.5" y="129.1">+V_SUPPLY</text>
<text x="27.8" y="130.4">J6</text>
<text x="55.9" y="127.6">Voltage</text>
<text x="64.1" y="127.6">Signal</text>
<text x="71.2" y="127.6">Conditioning5</text>
<text x="72.8" y="131.7">+0.533V</text>
<text x="22.8" y="132.9">0039301040</text>
<text x="57.3" y="136.8">IN</text>
<text x="77.3" y="136.8">OUT</text>
<text x="41.9" y="142.3">GND</text>
<text x="129.4" y="139.8">+3.3VA</text>
<text x="141.9" y="139.5">+2.5V_REF</text>
<text x="153.3" y="142.8">R17</text>
<text x="214.2" y="139.8">+3.3VA</text>
<text x="223.5" y="142.3">TP2</text>
<text x="232.4" y="142.8">5V</text>
<text x="235.9" y="142.8">To 3.3V</text>
<text x="244.4" y="142.8">LDO</text>
<text x="248.9" y="139.5">+5V</text>
<text x="55.9" y="149.1">Voltage</text>
<text x="64.1" y="149.1">Signal</text>
<text x="71.2" y="149.1">Conditioning6</text>
<text x="115.8" y="146.8">OPA310xDBV</text>
<text x="120.5" y="144.3">U1</text>
<text x="137.8" y="148.2">+</text>
<text x="138" y="149" transform="rotate(-90 138 149)">V+</text>
<text x="153.4" y="144.9">162k</text>
<text x="223.5" y="144.9">+3.3VA</text>
<text x="233.9" y="146.9">+3.3V_OUT</text>
<text x="246" y="148.2">EN</text>
<text x="13.5" y="150.7">+V_SUPPLY</text>
<text x="22.8" y="154.5">0039301040</text>
<text x="27.8" y="152">J7</text>
<text x="72.8" y="153.3">+0.533V</text>
<text x="110.5" y="154">TP1</text>
<text x="138" y="153.5" transform="rotate(-90 138 153.5)">V-</text>
<text x="153.5" y="152.8">44.2k</text>
<text x="153.6" y="150.7">R18</text>
<text x="233.9" y="153.3">GND</text>
<text x="241.8" y="150.7">+5V_IN</text>
<text x="57.3" y="158.3">IN</text>
<text x="77.3" y="158.3">OUT</text>
<text x="110.5" y="156.6">+0.533VA</text>
<text x="138.7" y="161.4">GND</text>
<text x="153.9" y="157.6">GND</text>
<text x="223" y="158.9">GND</text>
<text x="41.9" y="163.9">GND</text>
<text x="55.9" y="173.3">Voltage</text>
<text x="64.1" y="173.3">Signal</text>
<text x="71.2" y="173.3">Conditioning7</text>
<text x="180.6" y="169">LG1</text>
<text x="13.5" y="174.9">+V_SUPPLY</text>
<text x="22.8" y="178.7">0039301040</text>
<text x="27.8" y="176.1">J8</text>
<text x="72.8" y="177.4">+0.533V</text>
<text x="57.3" y="182.5">IN</text>
<text x="77.3" y="182.5">OUT</text>
<text x="41.9" y="188.1">GND</text>
</g>
<g font-size="1.8" fill="#a90000">
<text x="24.1" y="27.7">3</text>
<text x="32.9" y="27.7">1</text>
<text x="24.1" y="30.2">4</text>
<text x="32.9" y="30.2">2</text>
<text x="24.1" y="51.8">4</text>
<text x="24.1" y="49.3">3</text>
<text x="32.9" y="51.8">2</text>
<text x="32.9" y="49.3">1</text>
<text x="24.1" y="70.9">3</text>
<text x="32.9" y="70.9">1</text>
<text x="24.1" y="73.4">4</text>
<text x="32.9" y="73.4">2</text>
<text x="24.1" y="95">4</text>
<text x="24.1" y="92.5">3</text>
<text x="32.9" y="95">2</text>
<text x="32.9" y="92.5">1</text>
<text x="24.1" y="116.6">4</text>
<text x="24.1" y="114">3</text>
<text x="32.9" y="116.6">2</text>
<text x="32.9" y="114">1</text>
<text x="24.1" y="135.6">3</text>
<text x="32.9" y="135.6">1</text>
<text x="24.1" y="138.2">4</text>
<text x="32.9" y="138.2">2</text>
<text x="127.6" y="149.6">1</text>
<text x="136.9" y="144.9" transform="rotate(-90 136.9 144.9)">5</text>
<text x="140.3" y="147.1">3</text>
<text x="140.3" y="152.1">4</text>
<text x="24.1" y="159.8">4</text>
<text x="24.1" y="157.2">3</text>
<text x="32.9" y="159.8">2</text>
<text x="32.9" y="157.2">1</text>
<text x="136.9" y="156.3" transform="rotate(-90 136.9 156.3)">2</text>
<text x="24.1" y="183.9">4</text>
<text x="24.1" y="181.4">3</text>
<text x="32.9" y="183.9">2</text>
<text x="32.9" y="181.4">1</text>
</g>
<g font-size="1.8" fill="#0f0f0f">
<text x="39.4" y="27.6">SENS_0</text>
<text x="83.8" y="27.6">AIN+0</text>
<text x="115.9" y="33.9">AIN-0</text>
<text x="185.4" y="32.7">CS0</text>
<text x="115.9" y="41.6">AIN-3</text>
<text x="115.9" y="39">AIN-2</text>
<text x="115.9" y="36.5">AIN-1</text>
<text x="180.3" y="39">8.192MHZ_CLK</text>
<text x="115.9" y="44.1">AIN-4</text>
<text x="115.9" y="46.6">AIN-5</text>
<text x="39.4" y="49.2">SENS_1</text>
<text x="83.8" y="49.2">AIN+1</text>
<text x="115.9" y="51.7">AIN-7</text>
<text x="115.9" y="49.2">AIN-6</text>
<text x="39.4" y="70.8">SENS_2</text>
<text x="83.8" y="70.8">AIN+2</text>
<text x="39.4" y="92.4">SENS_3</text>
<text x="83.8" y="92.4">AIN+3</text>
<text x="189.2" y="97.4">CS1</text>
<text x="39.4" y="114">SENS_4</text>
<text x="83.8" y="114">AIN+4</text>
<text x="190.5" y="110.1">CS2</text>
<text x="39.4" y="135.5">SENS_5</text>
<text x="83.8" y="135.5">AIN+5</text>
<text x="112.5" y="149.5">+0.533VA</text>
<text x="39.4" y="157.1">SENS_6</text>
<text x="83.8" y="157.1">AIN+6</text>
<text x="39.4" y="181.3">SENS_7</text>
<text x="83.8" y="181.3">AIN+7</text>
</g>
<g font-size="1.8" fill="#000084">
<text x="133.5" y="25">AIN+[0..7]</text>
<text x="133.5" y="27.5">AIN-[0..7]</text>
<text x="155.5" y="31.3">SPI{MOSI</text>
<text x="165.2" y="31.3">MISO</text>
<text x="170.9" y="31.3">SCLK}</text>
<text x="204.7" y="63.1">CS[0..2]</text>
<text x="204.7" y="60.6">SPI{MISO</text>
<text x="214.4" y="60.6">MOSI</text>
<text x="220.1" y="60.6">SCLK}</text>
<text x="149.1" y="107.5">SPI{MOSI</text>
<text x="158.8" y="107.5">MISO</text>
<text x="164.6" y="107.5">SCLK}</text>
</g>
<g font-size="1.8" fill="#725600">
<text x="55.9" y="35.3">File:</text>
<text x="61.1" y="35.3">VoltageSignalConditioning.kicad_sch</text>
<text x="55.9" y="56.9">File:</text>
<text x="61.1" y="56.9">VoltageSignalConditioning.kicad_sch</text>
<text x="132.1" y="58.2">File:</text>
<text x="137.3" y="58.2">../Common</text>
<text x="149.1" y="58.2">Sheets/AD7770_ADC.kicad_sch</text>
<text x="55.9" y="78.5">File:</text>
<text x="61.1" y="78.5">VoltageSignalConditioning.kicad_sch</text>
<text x="203.2" y="84.9">File:</text>
<text x="208.4" y="84.9">../Common</text>
<text x="220.2" y="84.9">Sheets/B2B</text>
<text x="232.8" y="84.9">Connector</text>
<text x="243.5" y="84.9">Card</text>
<text x="249" y="84.9">Side.kicad_sch</text>
<text x="55.9" y="100.1">File:</text>
<text x="61.1" y="100.1">VoltageSignalConditioning.kicad_sch</text>
<text x="55.9" y="121.7">File:</text>
<text x="61.1" y="121.7">VoltageSignalConditioning.kicad_sch</text>
<text x="139.7" y="123">File:</text>
<text x="144.9" y="123">../Common</text>
<text x="156.7" y="123">Sheets/SPI_EEPROM.kicad_sch</text>
<text x="55.9" y="143.3">File:</text>
<text x="61.1" y="143.3">VoltageSignalConditioning.kicad_sch</text>
<text x="232.4" y="156">File:</text>
<text x="237.6" y="156">../Common</text>
<text x="249.4" y="156">Sheets/5V_To_3.3V_LDO.kicad_sch</text>
<text x="55.9" y="164.9">File:</text>
<text x="61.1" y="164.9">VoltageSignalConditioning.kicad_sch</text>
<text x="55.9" y="189">File:</text>
<text x="61.1" y="189">VoltageSignalConditioning.kicad_sch</text>
</g>
<g font-size="1.8" fill="#0000c2">
<text x="114" y="135">0.533V</text>
<text x="121.7" y="135">+-6mV</text>
<text x="130" y="135">supply</text>
<text x="137.3" y="135">for</text>
<text x="141.1" y="135">the</text>
<text x="145.3" y="135">signal</text>
<text x="152.2" y="135">conditioning</text>
</g>
</svg>
